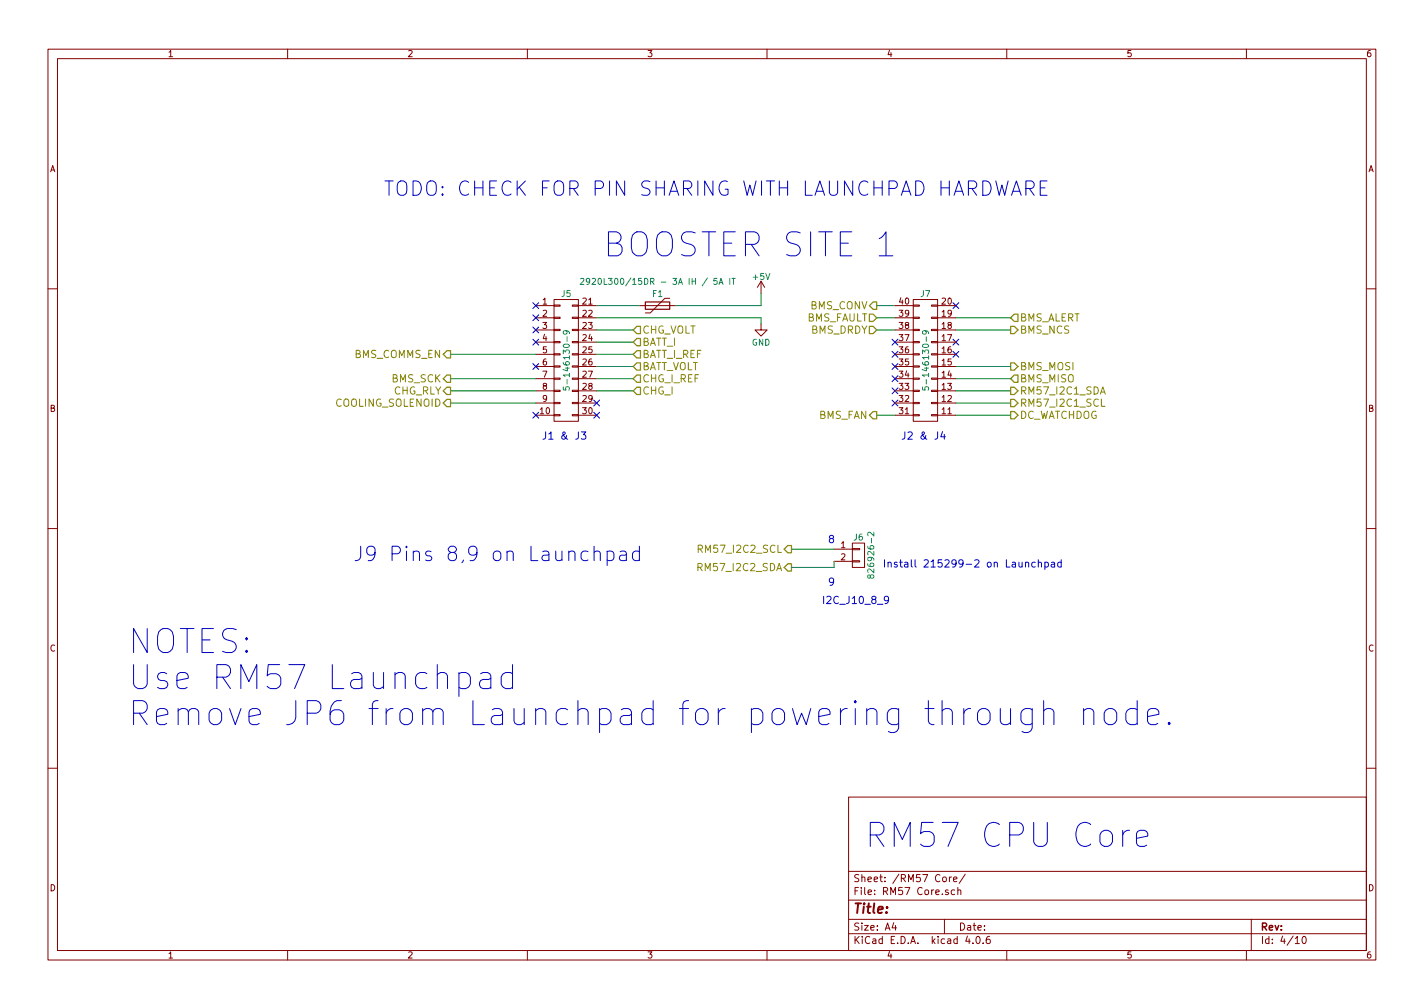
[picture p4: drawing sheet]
<svg xmlns="http://www.w3.org/2000/svg" width="297mm" height="210mm" viewBox="0 0 297 210" stroke-linecap="round" stroke-linejoin="round" font-family="sans-serif">
<g fill="none" stroke="#840000" stroke-width=".21">
<path d="M10 10.3h277v189.9h-277zM12 12.2h273v186.1h-273zM60 10.3v1.9M110 10.3v1.9M160 10.3v1.9M210 10.3v1.9M260 10.3v1.9M158.7 58.7l-.7 1.2M158.7 58.7v2.5M158.7 58.7l.8 1.2M10 60.2h2M111.8 63.7h3.8"/>
<path d="M111.8 66.3h3.8M111.8 68.8h3.8M111.8 71.4h3.8M111.8 73.9h3.8M111.8 76.4h3.8M111.8 79h3.8M115.6 78.9h1.2v.2h-1.2zM115.6 76.3h1.2v.3h-1.2zM115.6 73.8h1.2v.2h-1.2zM115.6 71.2h1.2v.3h-1.2zM115.6 68.7h1.2v.3h-1.2zM115.6 66.2h1.2v.2h-1.2z"/>
<path d="M115.6 63.6h1.2v.3h-1.2zM115.6 62.5h5v25.4h-5zM119.4 78.9h1.2v.2h-1.2zM119.4 76.3h1.2v.3h-1.2zM119.4 73.8h1.2v.2h-1.2zM119.4 71.2h1.2v.3h-1.2zM119.4 68.7h1.2v.3h-1.2zM119.4 66.2h1.2v.2h-1.2zM119.4 63.6h1.2v.3h-1.2zM120.6 63.7h3.9M120.6 66.3h3.9M120.6 68.8h3.9"/>
<path d="M120.6 71.4h3.9M120.6 73.9h3.9M120.6 76.4h3.9M120.6 79h3.9M133.3 63.7h7.7M139.7 62.2h-1l-3.1 3.1h-1M158.7 67.6v1.2h1.3l-1.3 1.3-1.2-1.3h1.2M186.7 63.7h3.8M186.7 66.3h3.8M186.7 68.8h3.8M186.7 71.4h3.8M186.7 73.9h3.8"/>
<path d="M186.7 76.4h3.8M186.7 79h3.8M190.5 78.9h1.3v.2h-1.3zM190.5 76.3h1.3v.3h-1.3zM190.5 73.8h1.3v.2h-1.3zM190.5 71.2h1.3v.3h-1.3zM190.5 68.7h1.3v.3h-1.3zM190.5 66.2h1.3v.2h-1.3zM190.5 63.6h1.3v.3h-1.3zM190.5 62.5h5.1v25.4h-5.1zM194.3 78.9h1.3v.2h-1.3zM194.3 76.3h1.3v.3h-1.3z"/>
<path d="M194.3 73.8h1.3v.2h-1.3zM194.3 71.2h1.3v.3h-1.3zM194.3 68.7h1.3v.3h-1.3zM194.3 66.2h1.3v.2h-1.3zM194.3 63.6h1.3v.3h-1.3zM195.6 63.7h3.8M195.6 66.3h3.8M195.6 68.8h3.8M195.6 71.4h3.8M195.6 73.9h3.8M195.6 76.4h3.8M195.6 79h3.8"/>
<path d="M285 60.2h2M111.8 81.5h3.8M111.8 84.1h3.8M111.8 86.6h3.8M115.6 86.5h1.2v.2h-1.2zM115.6 83.9h1.2v.3h-1.2zM115.6 81.4h1.2v.3h-1.2zM119.4 86.5h1.2v.2h-1.2zM119.4 83.9h1.2v.3h-1.2zM119.4 81.4h1.2v.3h-1.2zM120.6 81.5h3.9M120.6 84.1h3.9"/>
<path d="M120.6 86.6h3.9M186.7 81.5h3.8M186.7 84.1h3.8M186.7 86.6h3.8M190.5 86.5h1.3v.2h-1.3zM190.5 83.9h1.3v.3h-1.3zM190.5 81.4h1.3v.3h-1.3zM194.3 86.5h1.3v.2h-1.3zM194.3 83.9h1.3v.3h-1.3zM194.3 81.4h1.3v.3h-1.3zM195.6 81.5h3.8M195.6 84.1h3.8"/>
<path d="M195.6 86.6h3.8M10 110.3h2M174 114.5h3.8M174 117.1h3.8M177.8 117h1.5v.2h-1.5zM177.8 114.4h1.5v.3h-1.5zM177.8 113.3h2.5v5.1h-2.5zM285 110.3h2M10 160.2h2M177 166.3h108v32h-108zM285 160.2h2M60 198.3v1.9"/>
<path d="M110 198.3v1.9M160 198.3v1.9M177 194.8h108M177 191.8h108M177 187.8h108M177 181.8h108M186.4 192.5l-.3 1h.9M186.8 193v1M196.7 183.1l.2-.2 .4 .2 .1 .5-.1 .2-.4 .1-.2-.1zM197 191.8v3M197.8 185.7l-.4-.1-.2 .2 .1 .2 .5 .2v.3h-.6M198 182.9v1"/>
<path d="M198.5 182.9l-.5 .3M198.9 183.4l.7-.1v-.3l-.5-.1-.2 .2 .1 .7h.6M199.1 185.7l-.4-.1-.3 .3 .1 .6 .2 .1 .4-.1M199.8 185.7l.2-.1 .4 .1v.9M199.8 185.1v1.5M201.3 182.3l-1.2 2M201.8 195.2l-.4 1.1h1M202.9 196.7v.1M203.8 195.4l.1-.1a.8 .8 0 0 1 .6 .8 .8 .8 0 0 1-.6 .7 .97 .97 0 0 1-.1-1.4zM205.1 196.7v.1M206.4 195.3l-.4 .1a1.11 1.11 0 0 0-.1 1.3l.4 .1 .2-.1 .1-.5-.3-.3-.4 .1-.2 .2M210 198.3v1.9"/>
<path d="M260 198.3v1.9M261 191.8v6.5M270.2 195.8l.4-.5v1.5M270.2 196.8h.8M271.8 195.5l.2-.2a.8 .8 0 0 1 .5 .8 .8 .8 0 0 1-.5 .7l-.4-.5z"/>
</g>
<g fill="none" stroke="#848400" stroke-width=".25">
<path d="M93.2 78.2h.8v1.6h-.8l-.7-.8zM93.2 73.1h.8v1.6h-.8l-.7-.8zM132.8 78.2h.8v1.6h-.8l-.7-.8zM132.8 68.1h.8v1.5h-.8l-.7-.8zM132.8 75.7h.8v1.5h-.8l-.7-.8zM132.8 73.1h.8v1.6h-.8l-.7-.8zM132.8 70.6h.8v1.5h-.8l-.7-.7zM181.4 68.1h.7l.8 .7-.8 .8h-.7zM181.4 65.5h.7l.8 .8-.8 .8h-.7zM182.1 63h.8v1.5h-.8l-.7-.8zM210.8 75.7h.8l.7 .7-.7 .8h-.8zM210.8 68.1h.8l.7 .7-.7 .8h-.8z"/>
<path d="M211.6 78.2h.7v1.6h-.7l-.8-.8zM211.6 65.5h.7v1.6h-.7l-.8-.8zM93.2 80.8h.8v1.5h-.8l-.7-.8zM93.2 83.3h.8v1.5h-.8l-.7-.7zM132.8 80.8h.8v1.5h-.8l-.7-.8zM182.1 85.8h.8v1.6h-.8l-.7-.8zM210.8 85.8h.8l.7 .8-.7 .8h-.8zM210.8 80.8h.8l.7 .7-.7 .8h-.8zM210.8 83.3h.8l.7 .8-.7 .7h-.8zM164.3 117.6h.8v1.5h-.8l-.7-.7zM164.3 113.8h.8v1.5h-.8l-.7-.8z"/>
</g>
<path d="M229.5 82.2l.5-1.5 .6 1.5M229.7 81.8h.7M229.7 83.2v1.6h.8M145.6 118.3h.7l.2-.3-.1-.3-.2-.2h-.6v1.5M145.6 114.5l.8-.1 .1-.2v-.3l-.3-.2h-.6v1.5" fill="none" stroke="#848400" stroke-width=".21"/>
<g fill="none" stroke="#008484" stroke-width=".21">
<path d="M121.1 58.2l.5-.1 .2 .3-.8 .9h.8M123 58.6l-.2 .2h-.4v-.6l.4-.1 .2 .2v.7l-.3 .3h-.3M123.5 58.2l.5-.1 .2 .3-.8 .9h.8M150 59.3l.4-1.2 .4 1.2M150.1 58.9h.6M152.2 58.1v1.2M152.7 58.1h.7M153 58.1v1.2M118 69l.3 .2-.1 .4h-.6l-.1-.4 .2-.2h.8l.3 .3v.3M193 69l.2 .2-.1 .4h-.6l-.1-.4 .3-.2h.7l.3 .3v.3M117.5 80.7v.6l.6 .1v-.7h.5l.2 .2-.2 .5M192.4 80.7v.6l.6 .1v-.7h.6l.1 .2-.1 .5"/>
<path d="M182.3 111v.8l-.9-.8-.4 .2 .1 .5M181.5 120.1l.3-.2 .3 .1 .2 .1-.1 .4-.4 .1-.2-.1-.2-.5h-.3v.5l.2 .1 .2-.2"/>
</g>
<g fill="none" stroke="#008400" stroke-width=".21">
<path d="M94 79h17.8M94 73.9h17.8M124.5 79h7.6M124.5 76.4h7.6M124.5 68.8h7.6M124.5 73.9h7.6M124.5 63.7h8.8M124.5 66.3h34.2v1.3M124.5 71.4h7.6M158.7 61.2v2.5h-17.7M182.9 68.8h3.8M182.9 63.7h3.8"/>
<path d="M182.9 66.3h3.8M199.4 79h11.4M199.4 76.4h11.4M199.4 68.8h11.4M199.4 66.3h11.4M94 84.1h17.8M94 81.5h17.8M124.5 81.5h7.6M182.9 86.6h3.8M199.4 84.1h11.4M199.4 81.5h11.4M199.4 86.6h11.4"/>
<path d="M165.1 114.5h8.9M174 117.1v1.3h-8.9"/>
</g>
<g fill="none" stroke="#0000c2" stroke-width=".21">
<path d="M211.3 39.9h1.4M214 39.3h1.1a.81 .81 0 0 0 .7-.8 .81 .81 0 0 0-.7-.8h-1.1v3M214.7 39.3l1 1.4M217 39.2h1M218.4 37.7h-1.4v3h1.4M183.4 49.8l.4-.3 1-1.1v5M183.4 53.4h2.8M211 40.7l1-3 1 3M121.3 90.1h.9l-.5 .6h.3l.2 .3-.1 .5-.2 .1-.6-.1M196.6 90l-.4 1.1h1M197 90.6v1M123.9 115.2a.76 .76 0 0 1 1.3 .2v1.5"/>
<path d="M123.9 113.9v3M126.6 115.1l.9-.1 .3 .1 .3 .4v.9l-.3 .4-.3 .1-.9-.1M126.6 115v3M129.4 115.1l.2-.1 .9 .1 .2 .3v1.5M130.7 115.7l-1.1 .1a.59 .59 0 0 0-.4 .6 .59 .59 0 0 0 .4 .5l1.1-.1M133.4 115.1a.96 .96 0 0 0-1.5 .4v.9l.2 .3a.99 .99 0 0 0 1.3 .1M133.4 113.9v3M213.9 117.4l.1-.1a.36 .36 0 0 1 .6 .2v.8M213.9 117.3v1M216 117.3h-.5l-.3 .3 .2 .6h.6M216.6 117.4l.1-.1a.36 .36 0 0 1 .5 .2v.8M216.6 116.8v1.5"/>
<path d="M218 117.3h.4l.3 .3-.2 .6h-.5M218 117.3v1.5M219.3 117.3h.6l.1 1M220 117.6l-.7 .2a.3 .3 0 0 0 .2 .5l.5-.1M221.4 117.3h-.5l-.3 .3 .2 .6h.6M221.4 116.8v1.5M106.9 138.6v5M185.3 125l-.3 .3h-.2l-.3-.3v-.5l.5-.1a.96 .96 0 0 1-.1 1.5h-.3M95.7 140.5l.5-.2h1l.4 .2 .5 .7v1.5l-.5 .7-.4 .2h-1l-.5-.2M100.3 140.5l.4-.2h1l.5 .2 .2 .5v2.6M102.4 141.5l-.5 .2h-1.2a.98 .98 0 0 0-.7 1 .98 .98 0 0 0 .7 .9h1.2l.5-.2M106.9 140.5l-.4-.2h-1l-.7 .5-.3 .4v1.5l.5 .7 .5 .2h1l.4-.2"/>
<path d="M204.1 148.3a1.36 1.36 0 0 1 1.4-.5 1.36 1.36 0 0 1 1 1v1.4a1.35 1.35 0 0 1-1.3 1 1.35 1.35 0 0 1-1.3-1v-1.4zM208.7 147.8v2.6l.2 .5a1.33 1.33 0 0 0 1.9-.2M210.8 147.8v3.3M215.3 147.8v4.1a1.34 1.34 0 0 1-2.1 .7M215.3 148.1l-.4-.3h-1l-.7 .5-.2 .5v1.4l.4 .7 .5 .2h1l.4-.2M217.7 148.3a1.23 1.23 0 0 1 2.1 .2v2.6M217.7 146.1v5M226 148.3a1.23 1.23 0 0 1 2.2 .2v2.6M226 147.8v3.3M230.6 148.3a1.36 1.36 0 0 1 1.3-.5 1.36 1.36 0 0 1 1 1v1.4a1.35 1.35 0 0 1-1.3 1 1.35 1.35 0 0 1-1.3-1v-1.4zM237.2 148.1l-.4-.3h-1l-.7 .5-.3 .5v1.4l.5 .7 .5 .2h1l.4-.2M237.2 146.1v5"/>
<path d="M239.4 149.5l2.3-.5v-.5l-.2-.4-.5-.3h-.9l-.5 .3-.2 .4v1.9l.2 .5 .5 .2h.9l.5-.2M243.9 150.7l.2 .2-.2 .2-.2-.2 .2-.2v.4M235.6 173.2a1.32 1.32 0 0 0-1.4 1M237.1 174.9l2.3-.5v-.5l-.2-.4-.5-.3h-.9l-.5 .3-.2 .4v1.9l.2 .5 .5 .2h.9l.5-.2"/>
</g>
<g fill="none" stroke="#000084" stroke-width=".21">
<path d="M111.2 63.1l1.2 1.3M111.2 65.7l1.2 1.2M111.2 70.8l1.2 1.2M111.2 68.2l1.2 1.2M111.2 75.8l1.2 1.3M112.4 63.1l-1.2 1.3M112.4 65.7l-1.2 1.2M112.4 70.8l-1.2 1.2M112.4 68.2l-1.2 1.2M112.4 75.8l-1.2 1.3M186.1 75.8l1.2 1.3M186.1 73.3l1.2 1.2"/>
<path d="M186.1 78.4l1.2 1.2M186.1 70.8l1.2 1.2M187.3 75.8l-1.2 1.3M187.3 73.3l-1.2 1.2M187.3 78.4l-1.2 1.2M187.3 70.8l-1.2 1.2M198.8 63.1l1.2 1.3M198.8 73.3l1.2 1.2M198.8 70.8l1.2 1.2M200 63.1l-1.2 1.3M200 73.3l-1.2 1.2M200 70.8l-1.2 1.2"/>
<path d="M111.2 86l1.2 1.2M112.4 86l-1.2 1.2M123.9 83.5l1.2 1.2M123.9 86l1.2 1.2M125.1 86l-1.2 1.2M125.1 83.5l-1.2 1.2M186.1 80.9l1.2 1.2M186.1 83.5l1.2 1.2M187.3 83.5l-1.2 1.2M187.3 80.9l-1.2 1.2"/>
</g>
<path d="M134.6 63h5.1v1.5h-5.1z" fill="none" stroke="#840000" stroke-width=".25"/>
<g font-size="7" fill="#0000c2">
<text x="125.7" y="53.6">BOOSTER SITE 1</text>
<text x="26.7" y="136.3">NOTES:</text>
<text x="26.7" y="143.9">Use RM57 Launchpad</text>
<text x="26.7" y="151.4">Remove JP6 from Launchpad for powering through node.</text>
<text x="180.3" y="176.8">RM57 CPU Core</text>
</g>
<g font-size="4.2" fill="#0000c2">
<text x="80" y="40.9">TODO: CHECK FOR PIN SHARING WITH LAUNCHPAD HARDWARE</text>
<text x="73.7" y="117.1">J9 Pins 8,9 on Launchpad</text>
</g>
<text font-size="2.8" fill="#840000" x="178" y="190.5">Title:</text>
<g font-size="2.1" fill="#848400">
<text x="168.9" y="64.5">BMS_CONV</text>
<text x="134" y="69.6">CHG_VOLT</text>
<text x="168.1" y="67.1">BMS_FAULT</text>
<text x="169" y="69.6">BMS_DRDY</text>
<text x="212.8" y="69.6">BMS_NCS</text>
<text x="212.8" y="67.1">BMS_ALERT</text>
<text x="73.9" y="74.7">BMS_COMMS_EN</text>
<text x="134" y="77.2">BATT_VOLT</text>
<text x="134" y="74.7">BATT_I_REF</text>
<text x="134" y="72.1">BATT_I</text>
<text x="212.8" y="77.2">BMS_MOSI</text>
<text x="81.7" y="79.8">BMS_SCK</text>
<text x="81.9" y="82.3">CHG_RLY</text>
<text x="134" y="79.8">CHG_I_REF</text>
<text x="134" y="82.3">CHG_I</text>
<text x="212.8" y="79.8">BMS_MISO</text>
<text x="212.8" y="82.3">RM57_I2C1_SDA</text>
<text x="69.9" y="84.8">COOLING_SOLENOID</text>
<text x="170.7" y="87.4">BMS_FAN</text>
<text x="212.8" y="87.4">DC_WATCHDOG</text>
<text x="212.8" y="84.8">RM57_I2C1_SCL</text>
<text x="146.2" y="119.1">RM57_I2C2_SDA</text>
<text x="146.4" y="115.3">RM57_I2C2_SCL</text>
</g>
<g font-size="2.1" fill="#0000c2">
<text x="113" y="91.7">J1 &amp; J3</text>
<text x="188" y="91.7">J2 &amp; J4</text>
<text x="172.7" y="113.3">8</text>
<text x="184.1" y="118.4">Install 215299-2 on Launchpad</text>
<text x="171.4" y="126">I2C_J10_8_9</text>
<text x="172.7" y="122.2">9</text>
</g>
<g font-size="2.1" fill="#840000">
<text x="178" y="184">Sheet: /RM57 Core/</text>
<text x="178" y="186.7">File: RM57 Core.sch</text>
<text x="178" y="196.9">KiCad E.D.A. kicad 4.0.6</text>
<text x="178" y="194.1">Size: A4</text>
<text x="200" y="194.1">Date:</text>
<text x="263" y="194.1">Rev:</text>
<text x="263" y="196.9">Id: 4/10</text>
</g>
<g font-size="1.8" fill="#840000">
<text x="35" y="11.9">1</text>
<text x="85" y="11.9">2</text>
<text x="135" y="11.9">3</text>
<text x="185" y="11.9">4</text>
<text x="235" y="11.9">5</text>
<text x="285" y="11.9">6</text>
<text x="10.4" y="35.9">A</text>
<text x="285.4" y="35.9">A</text>
<text x="113.2" y="63.5">1</text>
<text x="121.6" y="63.5">21</text>
<text x="187.6" y="63.5">40</text>
<text x="196.5" y="63.5">20</text>
<text x="113.2" y="66">2</text>
<text x="113.2" y="68.6">3</text>
<text x="113.2" y="71.1">4</text>
<text x="121.6" y="66">22</text>
<text x="121.6" y="68.6">23</text>
<text x="121.6" y="71.1">24</text>
<text x="187.6" y="71.1">37</text>
<text x="187.6" y="68.6">38</text>
<text x="187.6" y="66">39</text>
<text x="196.5" y="71.1">17</text>
<text x="196.5" y="68.6">18</text>
<text x="196.5" y="66">19</text>
<text x="113.2" y="73.7">5</text>
<text x="113.2" y="76.2">6</text>
<text x="121.6" y="73.7">25</text>
<text x="121.6" y="76.2">26</text>
<text x="187.6" y="76.2">35</text>
<text x="187.6" y="73.7">36</text>
<text x="196.5" y="76.2">15</text>
<text x="196.5" y="73.7">16</text>
<text x="113.2" y="78.7">7</text>
<text x="113.2" y="81.3">8</text>
<text x="113.2" y="83.8">9</text>
<text x="121.6" y="78.7">27</text>
<text x="121.6" y="81.3">28</text>
<text x="121.6" y="83.8">29</text>
<text x="187.6" y="83.8">32</text>
<text x="187.6" y="81.3">33</text>
<text x="187.6" y="78.7">34</text>
<text x="196.5" y="83.8">12</text>
<text x="196.5" y="81.3">13</text>
<text x="196.5" y="78.7">14</text>
<text x="10.4" y="85.9">B</text>
<text x="112.7" y="86.4">10</text>
<text x="121.6" y="86.4">30</text>
<text x="187.6" y="86.4">31</text>
<text x="196.5" y="86.4">11</text>
<text x="285.4" y="85.9">B</text>
<text x="175.4" y="114.3">1</text>
<text x="175.4" y="116.8">2</text>
<text x="10.4" y="135.9">C</text>
<text x="285.4" y="135.9">C</text>
<text x="10.4" y="185.9">D</text>
<text x="285.4" y="185.9">D</text>
<text x="35" y="199.9">1</text>
<text x="85" y="199.9">2</text>
<text x="135" y="199.9">3</text>
<text x="185" y="199.9">4</text>
<text x="235" y="199.9">5</text>
<text x="285" y="199.9">6</text>
</g>
<g font-size="1.8" fill="#008484">
<text x="124.7" y="59.4">2920L300/15DR - 3A IH / 5A IT</text>
<text x="157.1" y="58.4">+5V</text>
<text x="117.1" y="61.9">J5</text>
<text x="136.1" y="61.9">F1</text>
<text x="192.1" y="61.9">J7</text>
<text x="156.8" y="72.1">GND</text>
<text x="118.8" y="79.7" transform="rotate(-90 118.8 79.7)">5-146130-9</text>
<text x="193.8" y="79.7" transform="rotate(-90 193.8 79.7)">5-146130-9</text>
<text x="178.1" y="112.7">J6</text>
<text x="182.3" y="119.6" transform="rotate(-90 182.3 119.6)">826926-2</text>
</g>
</svg>
